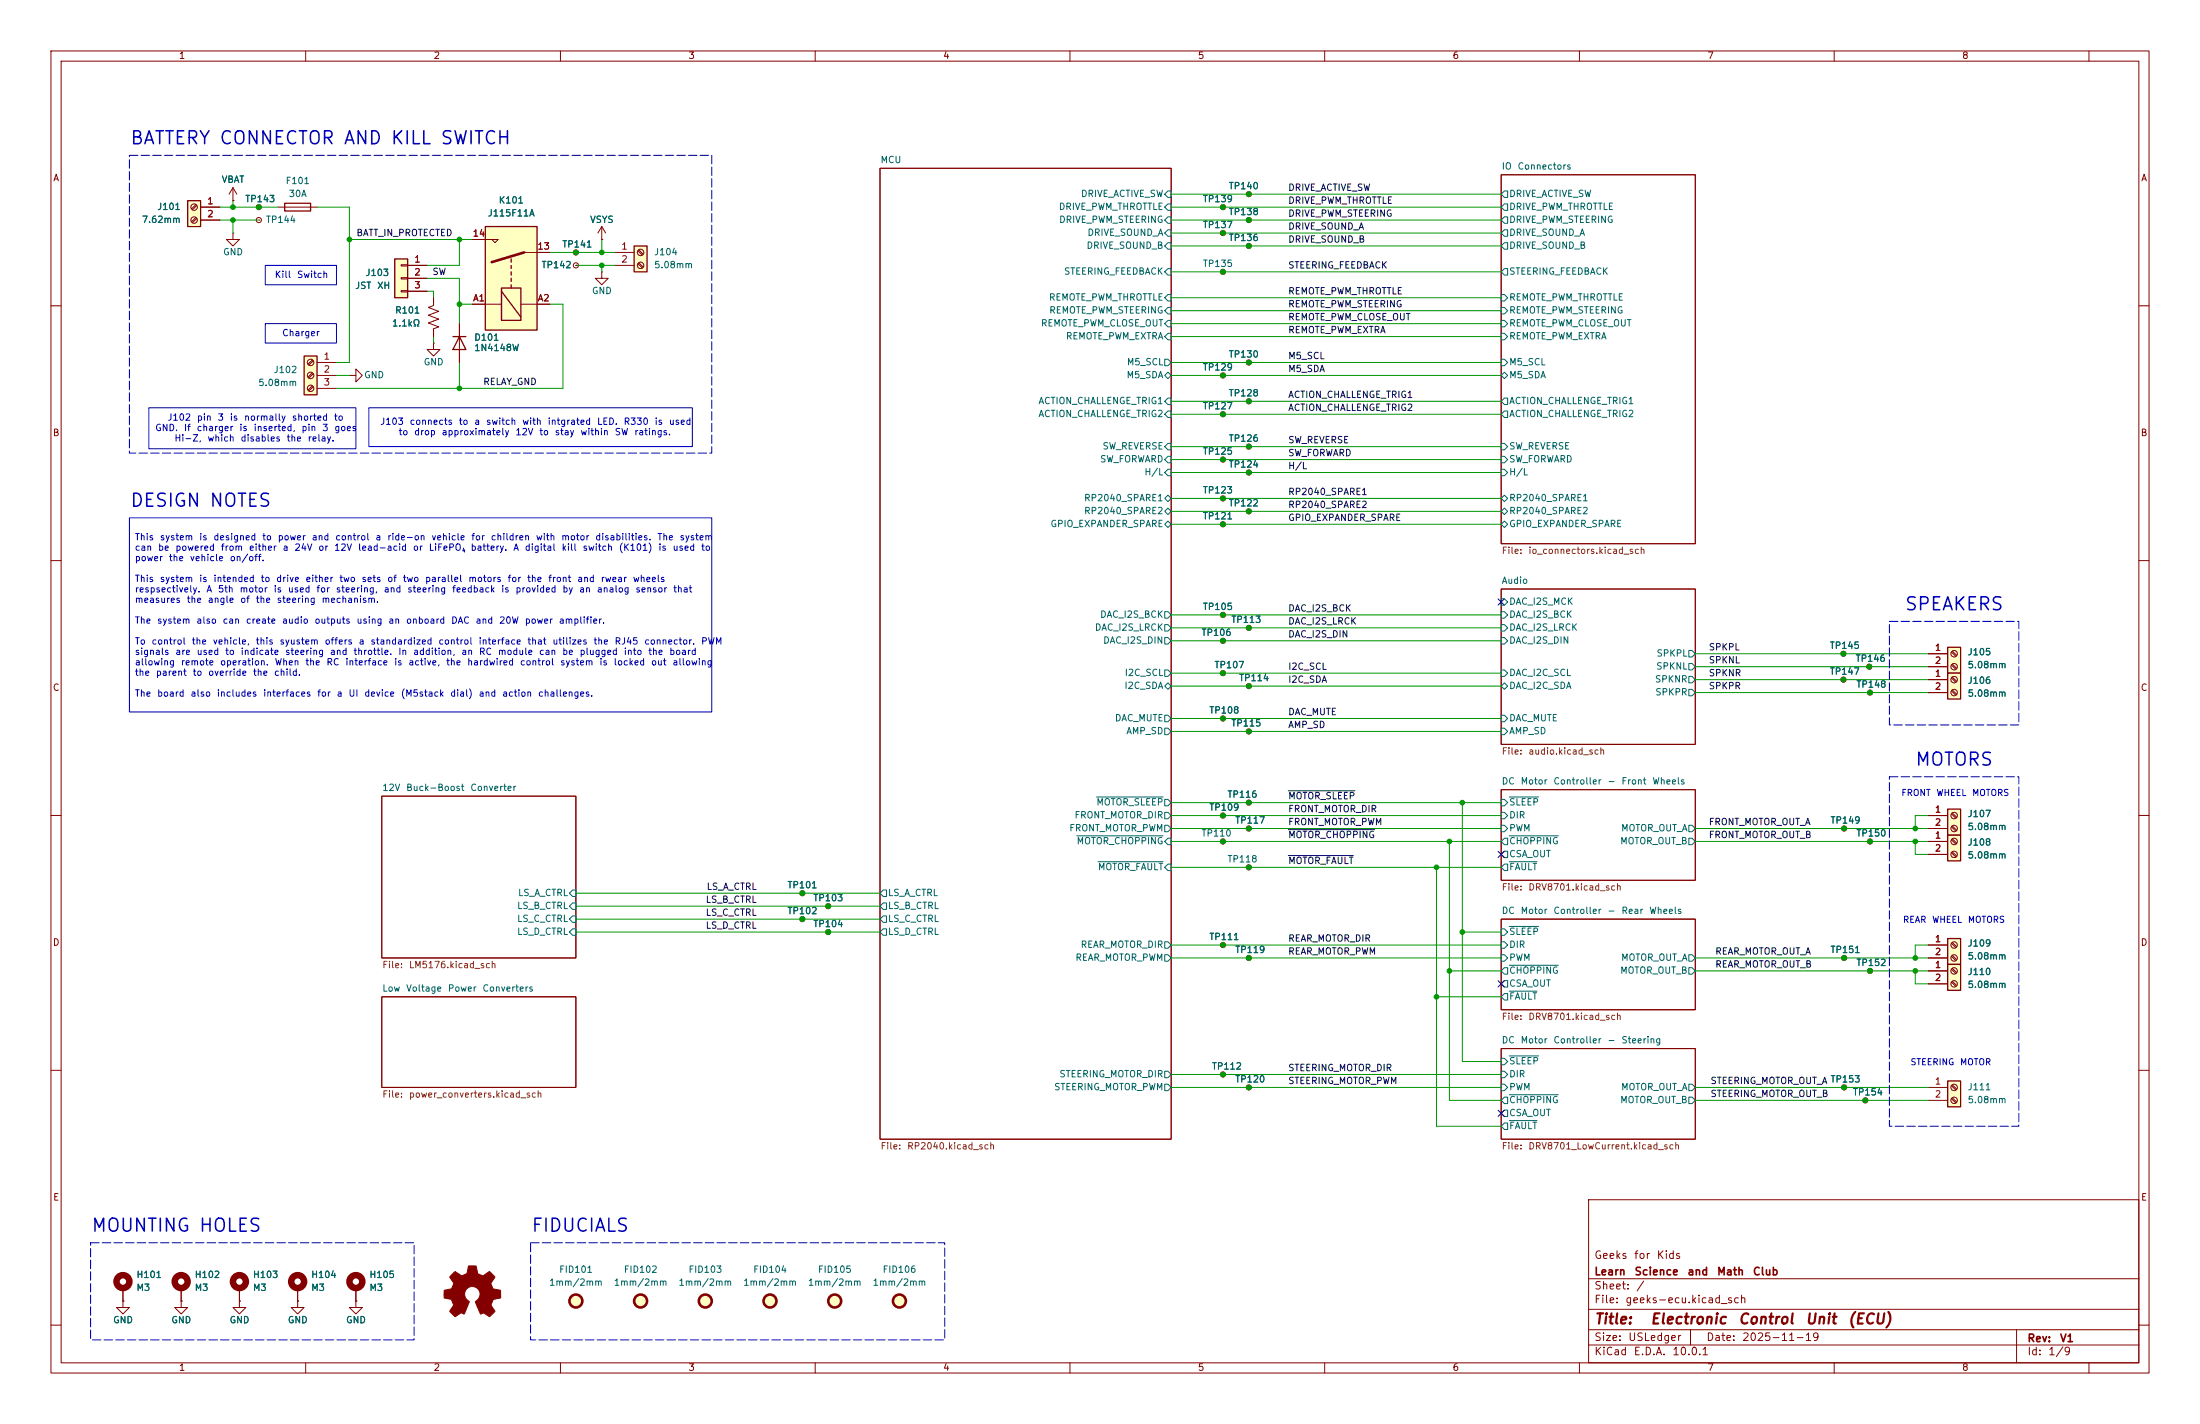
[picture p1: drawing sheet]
<svg xmlns="http://www.w3.org/2000/svg" width="432mm" height="279mm" viewBox="0 0 432 279" stroke-linecap="round" stroke-linejoin="round" font-family="sans-serif">
<g fill="none" stroke="#840000" stroke-width=".2">
<path d="M10 10h411.8v259.4h-411.8zM12 12h407.8v255.4h-407.8zM60 10v2M110 10v2M160 10v2M210 10v2M260 10v2M310 10v2M360 10v2M410 10v2M45.7 39.4h.1M45.7 36.8l.8 1.3"/>
<path d="M45.7 36.8l-.7 1.3M45.7 36.8v2.6M172.7 33h57.2v190.5h-57.2zM294.6 34.3h38.1v72.4h-38.1zM54.6 40.6h7.6M10 60h2M419.8 60h2M10 110h2M294.6 115.6h38.1v30.5h-38.1zM419.8 110h2M10 160h2M74.9 156.2h38.1v31.8h-38.1z"/>
<path d="M294.6 154.9h38.1v17.8h-38.1zM419.8 160h2M74.9 195.6h38.1v17.8h-38.1zM294.6 180.3h38.1v17.8h-38.1zM10 210h2M294.6 205.7h38.1v17.8h-38.1zM419.8 210h2M311.8 235.4h108v32h-108zM10 260h2M24.1 255.3v1.2h1.3l-1.3 1.3-1.2-1.3h1.2M24.1 255.3h.1M24.1 252.7v2.6"/>
<path d="M35.6 255.3v1.2h1.2l-1.2 1.3-1.3-1.3h1.3M35.6 255.3h.1M35.6 252.7v2.6M58.4 255.3v1.2h1.3l-1.3 1.3-1.3-1.3h1.3M58.4 255.3h.1M58.4 252.7v2.6M69.8 255.3v1.2h1.3l-1.3 1.3-1.2-1.3h1.2M69.8 255.3h.1M69.8 252.7v2.6M311.8 256.9h108M311.8 250.9h108M419.8 260h2"/>
<path d="M60 267.4v2M110 267.4v2M160 267.4v2M210 267.4v2M260 267.4v2M310 267.4v2M311.8 263.9h108M311.8 260.9h108M331.8 260.9v3M360 267.4v2M395.8 260.9v6.5M410 267.4v2"/>
</g>
<g fill="none" stroke="#006464" stroke-width=".2">
<path d="M229.2 37.5h.7v1.2h-.7l-.6-.6zM295.3 37.5h.6v1.2h-.6l-.7-.6zM229.2 42.5h.7v1.3h-.7l-.6-.6zM229.2 40h.7v1.3h-.7l-.6-.7zM229.2 45.1h.7v1.3h-.7l-.6-.7zM229.2 47.6h.7v1.3h-.7l-.6-.6zM229.2 57.8h.7v1.3h-.7l-.6-.7zM229.2 52.7h.7v1.3h-.7l-.6-.7zM294.6 57.8h.7l.6 .6-.6 .7h-.7zM295.3 42.5h.6v1.3h-.6l-.7-.6zM295.3 40h.6v1.3h-.6l-.7-.7zM295.3 45.1h.6v1.3h-.6l-.7-.7z"/>
<path d="M295.3 47.6h.6v1.3h-.6l-.7-.6zM295.3 52.7h.6v1.3h-.6l-.7-.7zM228.6 70.5h.6l.7 .6-.7 .7h-.6zM228.6 73.7l.6-.7 .7 .7-.7 .6zM229.2 78.1h.7v1.3h-.7l-.6-.7zM229.2 62.9h.7v1.2h-.7l-.6-.6zM229.2 65.4h.7v1.3h-.7l-.6-.7zM229.2 60.3h.7v1.3h-.7l-.6-.6zM294.6 70.5h.7l.6 .6-.6 .7h-.7zM294.6 73.7l.7-.7 .6 .7-.6 .6zM294.6 62.9h.7l.6 .6-.6 .6h-.7zM294.6 65.4h.7l.6 .6-.6 .7h-.7z"/>
<path d="M294.6 60.3h.7l.6 .7-.6 .6h-.7zM295.3 78.1h.6v1.3h-.6l-.7-.7zM228.6 97.8l.6-.6 .7 .6-.7 .6zM229.2 80.6h.7v1.3h-.7l-.6-.6zM229.2 92.1h.7v1.2h-.7l-.6-.6zM229.2 89.5h.7v1.3h-.7l-.6-.6zM229.2 87h.7v1.3h-.7l-.6-.7zM294.6 92.1h.7l.6 .6-.6 .6h-.7zM294.6 97.8l.7-.6 .6 .6-.6 .6zM294.6 89.5h.7l.6 .7-.6 .6h-.7zM294.6 87h.7l.6 .6-.6 .7h-.7zM295.3 80.6h.6v1.3h-.6l-.7-.6z"/>
<path d="M228.6 102.9l.6-.7 .7 .7-.7 .6zM228.6 100.3l.6-.6 .7 .6-.7 .7zM294.6 117.5h.7l.6 .6-.6 .6h-.7zM294.6 102.9l.7-.7 .6 .7-.6 .6zM294.6 100.3l.7-.6 .6 .6-.6 .7zM228.6 120h.6l.7 .7-.7 .6h-.6zM228.6 125.1h.6l.7 .6-.7 .7h-.6zM228.6 122.6h.6l.7 .6-.7 .6h-.6zM228.6 131.4h.6l.7 .7-.7 .6h-.6zM228.6 134.6l.6-.6 .7 .6-.7 .7zM294.6 131.4h.7l.6 .7-.6 .6h-.7zM294.6 122.6h.7l.6 .6-.6 .6h-.7z"/>
<path d="M294.6 125.1h.7l.6 .6-.6 .7h-.7zM294.6 120h.7l.6 .7-.6 .6h-.7zM294.6 134.6l.7-.6 .6 .6-.6 .7zM331.5 130.2h.6l.6 .6-.6 .6h-.6zM331.5 132.7h.6l.6 .7-.6 .6h-.6zM331.5 127.6h.6l.6 .7-.6 .6h-.6zM331.5 135.3h.6l.6 .6-.6 .6h-.6zM215.2 156.4h13.1M228.6 159.4h.6l.7 .6-.7 .7h-.6zM228.6 142.9h.6l.7 .6-.7 .6h-.6zM228.6 140.3h.6l.7 .7-.7 .6h-.6zM228.6 156.8h.6l.7 .7-.7 .6h-.6z"/>
<path d="M294.6 142.9h.7l.6 .6-.6 .6h-.7zM294.6 140.3h.7l.6 .7-.6 .6h-.7zM294.6 159.4h.7l.6 .6-.6 .7h-.7zM294.6 156.8h.7l.6 .7-.6 .6h-.7zM296.2 156.4h5.8M111.8 175.3l.6-.7h.6v1.3h-.6zM112.4 177.2h.6v1.2h-.6l-.6-.6zM112.4 179.7h.6v1.3h-.6l-.6-.7zM173.4 174.6h.6v1.3h-.6l-.7-.6zM173.4 177.2h.6v1.2h-.6l-.7-.6zM173.4 179.7h.6v1.3h-.6l-.7-.7zM211.3 164h17"/>
<path d="M215.5 169.1h12.8M228.6 161.9h.6l.7 .7-.7 .6h-.6zM229.2 169.5h.7v1.3h-.7l-.6-.6zM229.2 164.5h.7v1.2h-.7l-.6-.6zM294.6 161.9h.7l.6 .7-.6 .6h-.7zM295.3 164.5h.6v1.2h-.6l-.7-.6zM295.3 169.5h.6v1.3h-.6l-.7-.6zM295.3 167h.6v1.3h-.6l-.7-.7zM296.2 164h9.7M296.2 169.1h5.5M331.5 161.9h.6l.6 .7-.6 .6h-.6zM331.5 164.5h.6l.6 .6-.6 .6h-.6z"/>
<path d="M112.4 182.2h.6v1.3h-.6l-.6-.6zM173.4 182.2h.6v1.3h-.6l-.7-.6zM228.6 184.8h.6l.7 .6-.7 .7h-.6zM228.6 187.3h.6l.7 .7-.7 .6h-.6zM294.6 184.8h.7l.6 .6-.6 .7h-.7zM294.6 187.3h.7l.6 .7-.6 .6h-.7zM294.6 182.2h.7l.6 .7-.6 .6h-.7zM295.3 189.9h.6v1.2h-.6l-.7-.6zM295.3 194.9h.6v1.3h-.6l-.7-.6zM295.3 192.4h.6v1.3h-.6l-.7-.7zM296.2 189.4h9.7M296.2 194.5h5.5"/>
<path d="M296.2 181.8h5.8M331.5 187.3h.6l.6 .7-.6 .6h-.6zM331.5 189.9h.6l.6 .6-.6 .6h-.6zM228.6 210.2h.6l.7 .6-.7 .7h-.6zM228.6 212.7h.6l.7 .7-.7 .6h-.6zM294.6 210.2h.7l.6 .6-.6 .7h-.7zM294.6 212.7h.7l.6 .7-.6 .6h-.7zM294.6 207.6h.7l.6 .7-.6 .6h-.7zM295.3 215.3h.6v1.2h-.6l-.7-.6zM295.3 217.8h.6v1.3h-.6l-.7-.7zM296.2 214.8h9.7M296.2 219.9h5.5"/>
<path d="M296.2 207.2h5.8M331.5 212.7h.6l.6 .7-.6 .6h-.6zM331.5 215.3h.6l.6 .6-.6 .6h-.6zM295.3 220.3h.6v1.3h-.6l-.7-.6z"/>
</g>
<path d="M88.8 250l.6-.5 .6 .4a1.06 1.06 0 0 0 1.1 .3 1.06 1.06 0 0 0 .7-1.1l.2-.7h1.4l.1 .5a1.13 1.13 0 0 0 .8 1.2l.5 .2 1.3-.8 1 1-.4 .7a.75 .75 0 0 0-.1 1.2l.2 .5 1.4 .3 .1 1.5-1.4 .2-.1 .2a1.18 1.18 0 0 0-.2 1.4l.6 .8-.1 .1-1 .9-.9-.5a.54 .54 0 0 0-.8 0l-1.1-2.3a1.78 1.78 0 0 0 .5-2.6 1.54 1.54 0 0 0-2.4 .2 1.54 1.54 0 0 0 .7 2.3l-.9 2.2a.4 .4 0 0 1-.4 .2 .4 .4 0 0 1-.3-.2l-1.2 .7-.9-.8-.1-.2 .8-1.2-.3-.6a.71 .71 0 0 0-.9-.7l-.7-.2v-1.4l.4-.1a1.11 1.11 0 0 0 1.2-.7 .75 .75 0 0 0-.2-1.2l-.3-.7z" fill="#840000" stroke="#840000" stroke-width=".2"/>
<g fill="none" stroke="#840000" stroke-width="1.3">
<circle cx="24.1" cy="251.5" r="1.27"/>
<circle cx="35.6" cy="251.5" r="1.27"/>
<circle cx="58.4" cy="251.5" r="1.27"/>
<circle cx="69.8" cy="251.5" r="1.27"/>
</g>
<path d="M55.9 39.9h5.1v1.5h-5.1z" fill="none" stroke="#840000" stroke-width=".25"/>
<g fill="#ffffc2" stroke="#ffffc2" stroke-width=".2">
<circle cx="113" cy="255.3" r="1.27"/>
<circle cx="138.4" cy="255.3" r="1.27"/>
<circle cx="151.1" cy="255.3" r="1.27"/>
<circle cx="125.7" cy="255.3" r="1.27"/>
<circle cx="163.8" cy="255.3" r="1.27"/>
<circle cx="176.5" cy="255.3" r="1.27"/>
</g>
<g fill="none" stroke="#840000" stroke-width=".51">
<circle cx="113" cy="255.3" r="1.27"/>
<circle cx="125.7" cy="255.3" r="1.27"/>
<circle cx="138.4" cy="255.3" r="1.27"/>
<circle cx="151.1" cy="255.3" r="1.27"/>
<circle cx="163.8" cy="255.3" r="1.27"/>
<circle cx="176.5" cy="255.3" r="1.27"/>
</g>
<path d="M95.2 44.5h10.2v20.3h-10.2z" fill="#ffffc2"/>
<g fill="none" stroke="#840000" stroke-width=".2">
<path d="M245.1 38.1h.1M92.7 47h5.1l-.6 .6-.7-.6M92.7 59.7h5.7M102.2 59.7h5.7M102.9 49.5h5M113 52.1h.1M113 49.5h.1M118.1 47h.1M118.1 53.3v1.3h-1.3l1.3 1.3 1.3-1.3h-1.3M118.1 53.3h.1M118.1 44.5l-.8 1.2M118.1 44.5l.8 1.2"/>
<path d="M118.1 44.5v2.5M240 40.6h.1M240 45.7h.1M240 53.3h.1M245.1 43.2h.1M245.1 48.3h.1M240 73.7h.1M245.1 71.1h.1M245.1 78.7h.1M240 90.2h.1M240 81.3h.1M245.1 123.2h.1"/>
<path d="M240 141h.1M245.1 143.5h.1M157.5 175.3h.1M157.5 180.3h.1M162.6 182.9h.1M245.1 188h.1M245.1 213.4h.1"/>
<circle cx="245.1" cy="38.1" r=".51"/>
<circle cx="113" cy="52.1" r=".51"/>
<circle cx="113" cy="49.5" r=".51"/>
<circle cx="240" cy="53.3" r=".51"/>
<circle cx="240" cy="45.7" r=".51"/>
<circle cx="240" cy="40.6" r=".51"/>
<circle cx="245.1" cy="43.2" r=".51"/>
<circle cx="245.1" cy="48.3" r=".51"/>
<circle cx="240" cy="73.7" r=".51"/>
<circle cx="245.1" cy="71.1" r=".51"/>
<circle cx="245.1" cy="78.7" r=".51"/>
<circle cx="240" cy="81.3" r=".51"/>
<circle cx="240" cy="90.2" r=".51"/>
<circle cx="245.1" cy="123.2" r=".51"/>
<circle cx="240" cy="141" r=".51"/>
<circle cx="245.1" cy="143.5" r=".51"/>
<circle cx="157.5" cy="175.3" r=".51"/>
<circle cx="157.5" cy="180.3" r=".51"/>
<circle cx="162.6" cy="182.9" r=".51"/>
<circle cx="245.1" cy="188" r=".51"/>
<circle cx="245.1" cy="213.4" r=".51"/>
</g>
<path d="M95.2 44.5h10.2v20.3h-10.2zM98.4 56.5h3.8v6.4h-3.8zM98.4 57.2l3.8 5M100.3 50.8v.6M100.3 52.1v.6M100.3 53.3v.7M100.3 54.6v.6M100.3 55.9v.6" fill="none" stroke="#840000" stroke-width=".25"/>
<path d="M102.9 49.5l-6.4 1.9" fill="none" stroke="#840000" stroke-width=".51"/>
<path d="M59.7 69.9h2.5v7.6h-2.5z" fill="#ffffc2"/>
<path d="M59.7 69.9h2.5v7.6h-2.5z" fill="none" stroke="#840000" stroke-width=".25"/>
<g fill="none" stroke="#840000" stroke-width=".2">
<path d="M61.3 70.6l-.8 .9M61.3 73.2l-.8 .8M61.3 75.7l-.8 .8M61.5 70.8l-.9 .8M61.5 73.3l-.9 .9M61.5 75.9l-.9 .8M62.2 71.1h3.8M62.2 73.7h3.8M62.2 76.2h3.8"/>
<circle cx="61" cy="71.1" r=".63"/>
<circle cx="61" cy="73.7" r=".63"/>
<circle cx="61" cy="76.2" r=".63"/>
</g>
<path d="M382.3 184.2h2.5v5h-2.5z" fill="#ffffc2"/>
<path d="M382.3 184.2h2.5v5h-2.5z" fill="none" stroke="#840000" stroke-width=".25"/>
<g fill="none" stroke="#840000" stroke-width=".2">
<path d="M378.5 185.4h3.8M378.5 188h3.8M383 185.1l.9 .8M383 187.6l.9 .9M383.2 184.9l.8 .9M383.2 187.5l.8 .8"/>
<circle cx="383.5" cy="185.4" r=".63"/>
<circle cx="383.5" cy="188" r=".63"/>
</g>
<path d="M382.3 189.2h2.5v5.1h-2.5z" fill="#ffffc2"/>
<path d="M382.3 189.2h2.5v5.1h-2.5z" fill="none" stroke="#840000" stroke-width=".25"/>
<g fill="none" stroke="#840000" stroke-width=".2">
<path d="M45.7 45.7v1.3h-1.3l1.3 1.3 1.3-1.3h-1.3M45.7 45.7h.1M50.8 43.2h.1M245.1 100.3h.1M361.8 133.4h.1M162.6 177.8h.1M378.5 190.5h3.8M378.5 193h3.8M383 190.2l.9 .8M383 192.7l.9 .8M383.2 190l.8 .8M383.2 192.5l.8 .9"/>
<circle cx="50.8" cy="43.2" r=".51"/>
<circle cx="245.1" cy="100.3" r=".51"/>
<circle cx="361.8" cy="133.4" r=".51"/>
<circle cx="162.6" cy="177.8" r=".51"/>
<circle cx="383.5" cy="190.5" r=".63"/>
<circle cx="383.5" cy="193" r=".63"/>
</g>
<path d="M382.3 163.8h2.5v5.1h-2.5z" fill="#ffffc2"/>
<path d="M382.3 163.8h2.5v5.1h-2.5z" fill="none" stroke="#840000" stroke-width=".25"/>
<g fill="none" stroke="#840000" stroke-width=".2">
<path d="M378.5 165.1h3.8M378.5 167.6h3.8M383 164.8l.9 .8M383 167.3l.9 .8M383.2 164.6l.8 .8M383.2 167.1l.8 .9"/>
<circle cx="383.5" cy="167.6" r=".63"/>
<circle cx="383.5" cy="165.1" r=".63"/>
</g>
<path d="M382.3 212.1h2.5v5.1h-2.5z" fill="#ffffc2"/>
<path d="M382.3 212.1h2.5v5.1h-2.5z" fill="none" stroke="#840000" stroke-width=".25"/>
<g fill="none" stroke="#840000" stroke-width=".2">
<path d="M378.5 213.4h3.8M378.5 215.9h3.8M383 213l.9 .9M383 215.6l.9 .8M383.2 212.9l.8 .8M383.2 215.4l.8 .8"/>
<circle cx="383.5" cy="213.4" r=".63"/>
<circle cx="383.5" cy="215.9" r=".63"/>
</g>
<path d="M124.5 48.3h2.5v5h-2.5z" fill="#ffffc2"/>
<path d="M124.5 48.3h2.5v5h-2.5z" fill="none" stroke="#840000" stroke-width=".25"/>
<g fill="none" stroke="#840000" stroke-width=".2">
<path d="M120.6 49.5h3.9M120.6 52.1h3.9M125.2 49.2l.9 .8M125.2 51.7l.9 .9M125.4 49l.8 .9M125.4 51.6l.8 .8M68.6 73.7h1.2v1.2l1.3-1.2-1.3-1.3v1.3M68.6 73.7h.1M85.1 67.3v1.3h-1.3l1.3 1.3 1.3-1.3h-1.3M85.1 67.3h.1M240 185.4h.1M361.9 213.4h.1"/>
<circle cx="125.7" cy="49.5" r=".63"/>
<circle cx="125.7" cy="52.1" r=".63"/>
<circle cx="240" cy="185.4" r=".51"/>
<circle cx="361.9" cy="213.4" r=".51"/>
</g>
<path d="M77.5 50.8h2.5v7.6h-2.5z" fill="#ffffc2"/>
<path d="M77.5 50.8h2.5v7.6h-2.5z" fill="none" stroke="#840000" stroke-width=".25"/>
<g fill="none" stroke="#840000" stroke-width=".2">
<path d="M78.7 51.9h1.3v.3h-1.3zM78.7 54.5h1.3v.2h-1.3zM78.7 57h1.3v.3h-1.3zM80 52.1h3.8M80 54.6h3.8M80 57.2h3.8M85.1 58.4v1.5l-1 .4 2 .8-2 .7 2 .8-2 .8 2 .7-1 .4v1.5M240 210.8h.1"/>
<circle cx="240" cy="210.8" r=".51"/>
</g>
<path d="M36.8 39.4h2.6v5.1h-2.6z" fill="#ffffc2"/>
<path d="M36.8 39.4h2.6v5.1h-2.6z" fill="none" stroke="#840000" stroke-width=".25"/>
<g fill="none" stroke="#840000" stroke-width=".2">
<path d="M38.5 40.1l-.9 .9M38.5 42.7l-.9 .8M38.6 40.3l-.8 .8M38.6 42.8l-.8 .9M39.4 40.6h3.8M39.4 43.2h3.8M50.8 40.6h.1M240 160h.1M367 165.1h.1M361.9 188h.1M367 190.5h.1M366.1 215.9h.1"/>
<path d="M47 255.3v1.2h1.3l-1.3 1.3-1.3-1.3h1.3M47 255.3h.1"/>
<circle cx="38.1" cy="43.2" r=".63"/>
<circle cx="38.1" cy="40.6" r=".63"/>
<circle cx="50.8" cy="40.6" r=".51"/>
<circle cx="240" cy="160" r=".51"/>
<circle cx="367" cy="165.1" r=".51"/>
<circle cx="361.9" cy="188" r=".51"/>
<circle cx="367" cy="190.5" r=".51"/>
<circle cx="366.1" cy="215.9" r=".51"/>
</g>
<path d="M382.3 158.8h2.5v5h-2.5z" fill="#ffffc2"/>
<path d="M382.3 158.8h2.5v5h-2.5z" fill="none" stroke="#840000" stroke-width=".25"/>
<g fill="none" stroke="#840000" stroke-width=".2">
<path d="M383 159.7l.9 .8M383.2 159.5l.8 .9M240 165.1h.1M361.9 162.6h.1M378.5 160h3.8M378.5 162.6h3.8M383 162.2l.9 .9M383.2 162.1l.8 .8"/>
<circle cx="240" cy="165.1" r=".51"/>
<circle cx="361.9" cy="162.6" r=".51"/>
<circle cx="383.5" cy="162.6" r=".63"/>
<circle cx="383.5" cy="160" r=".63"/>
</g>
<path d="M382.3 127h2.5v5.1h-2.5z" fill="#ffffc2"/>
<path d="M382.3 127h2.5v5.1h-2.5z" fill="none" stroke="#840000" stroke-width=".25"/>
<g fill="none" stroke="#840000" stroke-width=".2">
<path d="M378.5 128.3h3.8M378.5 130.8h3.8M383 127.9l.9 .9M383 130.5l.9 .8M383.2 127.8l.8 .8M383.2 130.3l.8 .8M245.1 170.2h.1M47 252.7v2.6"/>
<circle cx="383.5" cy="128.3" r=".63"/>
<circle cx="383.5" cy="130.8" r=".63"/>
<circle cx="245.1" cy="170.2" r=".51"/>
</g>
<circle cx="47" cy="251.5" r="1.27" fill="none" stroke="#840000" stroke-width="1.3"/>
<path d="M382.3 132.1h2.5v5.1h-2.5z" fill="#ffffc2"/>
<path d="M88.9 66h2.5M90.2 66l1.2 2.6h-2.5zM382.3 132.1h2.5v5.1h-2.5z" fill="none" stroke="#840000" stroke-width=".25"/>
<g fill="none" stroke="#840000" stroke-width=".2">
<path d="M45.7 39.4h.1M245.1 38.1h.1M39.4 40.6h3.8M39.4 43.2h3.8M50.8 40.6h.1M80 52.1h3.8M80 54.6h3.8M80 57.2h3.8M85.1 58.4v1.3M92.7 47h2.5M92.7 59.7h2.5M105.4 49.5h2.5"/>
<path d="M105.4 59.7h2.5M113 52.1h.1M113 49.5h.1M118.1 47h.1M240 45.7h.1M240 40.6h.1M245.1 48.3h.1M245.1 43.2h.1M85.1 64.8v1.2M90.2 63.5v7.6M240 73.7h.1M245.1 78.7h.1"/>
<path d="M245.1 71.1h.1M240 97.8h.1M240 90.2h.1M240 81.3h.1M245.1 87.6h.1M245.1 92.7h.1M240 102.9h.1M245.1 100.3h.1M240 120.7h.1M240 125.7h.1M240 132.1h.1M245.1 134.6h.1"/>
<path d="M245.1 123.2h.1M361.8 128.3h.1M361.8 133.4h.1M366.9 130.8h.1M367 135.9h.1M378.5 133.4h3.8M378.5 135.9h3.8M378.5 128.3h3.8M378.5 130.8h3.8M383 133l.9 .9M383 135.6l.9 .8M383.2 132.8l.8 .9"/>
<path d="M383.2 135.4l.8 .8M240 141h.1M245.1 157.5h.1M245.1 143.5h.1M157.5 175.3h.1M162.6 177.8h.1M240 160h.1M245.1 162.6h.1M361.9 162.6h.1M367 165.1h.1M378.5 160h3.8M378.5 162.6h3.8"/>
<path d="M378.5 165.1h3.8M378.5 167.6h3.8M157.5 180.3h.1M162.6 182.9h.1M240 185.4h.1M245.1 188h.1M361.9 188h.1M367 190.5h.1M378.5 190.5h3.8M378.5 193h3.8M378.5 185.4h3.8M378.5 188h3.8"/>
<path d="M240 210.8h.1M245.1 213.4h.1M361.9 213.4h.1M366.1 215.9h.1M24.1 255.3h.1M24.1 252.7v2.6M35.6 255.3h.1M35.6 252.7v2.6M47 255.3h.1M47 252.7v2.6M58.4 255.3h.1M58.4 252.7v2.6"/>
<path d="M69.8 255.3h.1M69.8 252.7v2.6"/>
<circle cx="240" cy="97.8" r=".51"/>
<circle cx="245.1" cy="92.7" r=".51"/>
<circle cx="245.1" cy="87.6" r=".51"/>
<circle cx="240" cy="102.9" r=".51"/>
<circle cx="240" cy="132.1" r=".51"/>
<circle cx="240" cy="120.7" r=".51"/>
<circle cx="240" cy="125.7" r=".51"/>
<circle cx="245.1" cy="134.6" r=".51"/>
<circle cx="361.8" cy="128.3" r=".51"/>
<circle cx="366.9" cy="130.8" r=".51"/>
<circle cx="367" cy="135.9" r=".51"/>
<circle cx="383.5" cy="133.3" r=".63"/>
<circle cx="383.5" cy="135.9" r=".63"/>
<circle cx="245.1" cy="157.5" r=".51"/>
<circle cx="245.1" cy="162.6" r=".51"/>
</g>
<path d="M252.9 155.2h13M252.9 167.9h12.7M252.9 162.8h16.9" fill="none" stroke="#0f0f0f" stroke-width=".2"/>
<g fill="none" stroke="#009600" stroke-width=".2">
<path d="M45.7 39.4v1.2M229.9 38.1h64.7M43.2 40.6h11.4M43.2 43.2h7.6M45.7 43.2v2.5M62.2 40.6h6.4v30.5h-2.6M68.6 47h24.1M83.8 57.2h1.3v1.2M83.8 54.6h6.4v8.9M90.2 47v5.1h-6.4M90.2 59.7h2.5M107.9 59.7h2.6v16.5h-44.5"/>
<path d="M107.9 49.5h12.7M113 52.1h7.6M118.1 47v2.5M118.1 52.1v1.2M229.9 40.6h64.7M229.9 43.2h64.7M229.9 45.7h64.7M229.9 53.3h64.7M229.9 48.3h64.7M229.9 58.4h64.7M66 73.7h2.6M85.1 66v1.3"/>
<path d="M90.2 71.1v5.1M229.9 73.7h64.7M229.9 71.1h64.7M229.9 78.7h64.7M229.9 66h64.7M229.9 61h64.7M229.9 63.5h64.7M229.9 90.2h64.7M229.9 92.7h64.7M229.9 81.3h64.7M229.9 87.6h64.7M229.9 97.8h64.7"/>
<path d="M229.9 100.3h64.7M229.9 102.9h64.7M229.9 125.7h64.7M229.9 134.6h64.7M229.9 120.7h64.7M229.9 123.2h64.7M229.9 132.1h64.7M332.7 128.3h45.8M332.7 135.9h45.8M332.7 130.8h45.8M332.7 133.4h45.8M229.9 143.5h64.7"/>
<path d="M229.9 157.5h64.7M229.9 141h64.7M287 157.5v50.8h7.6M113 175.3h59.7M113 177.8h59.7M229.9 165.1h64.7M229.9 170.2h64.7M229.9 162.6h64.7M229.9 160h64.7M281.9 170.2v50.8h12.7M284.5 165.1v50.8h10.1M332.7 165.1h45.8"/>
<path d="M332.7 162.6h45.8M375.9 165.1v2.5h2.6M378.5 160h-2.6v2.6M113 182.9h59.7M113 180.3h59.7M229.9 188h64.7M229.9 185.4h64.7M281.9 195.6h12.7M284.5 190.5h10.1M287 182.9h7.6M332.7 190.5h45.8M332.7 188h45.8"/>
<path d="M375.9 190.5v2.5h2.6M378.5 185.4h-2.6v2.6M229.9 213.4h64.7M229.9 210.8h64.7M332.7 213.4h45.8M332.7 215.9h45.8"/>
</g>
<path d="M294 117.5l1.2 1.2M295.2 117.5l-1.2 1.2M294 167l1.2 1.2M295.2 167l-1.2 1.2M294 192.4l1.2 1.2M295.2 192.4l-1.2 1.2M294 217.8l1.2 1.2M295.2 217.8l-1.2 1.2" fill="none" stroke="#000084" stroke-width=".2"/>
<path d="M52.1 52.1h13.9v3.8h-13.9zM52.1 63.5h13.9v3.8h-13.9zM29.2 80h40.6v8h-40.6zM72.4 80h63.5v7.6h-63.5zM25.4 101.6h114.3v38.1h-114.3z" fill="none" stroke="#0000c2" stroke-width=".2"/>
<path d="M25.4 30.5h114.3v58.4h-114.3zM370.8 121.9h25.4v20.3h-25.4zM370.8 152.4h25.4v68.6h-25.4zM17.8 243.8h63.5v19.1h-63.5zM104.1 243.8h81.3v19.1h-81.3z" fill="none" stroke="#0000c2" stroke-width=".2" stroke-dasharray="1.7 .6"/>
<g fill="#009600" stroke="#009600" stroke-width=".2">
<circle cx="162.6" cy="182.9" r=".46"/>
<circle cx="157.5" cy="180.3" r=".46"/>
<circle cx="162.6" cy="177.8" r=".46"/>
<circle cx="157.5" cy="175.3" r=".46"/>
<circle cx="50.8" cy="40.6" r=".46"/>
<circle cx="45.7" cy="40.6" r=".46"/>
<circle cx="45.7" cy="43.2" r=".46"/>
<circle cx="245.1" cy="38.1" r=".46"/>
<circle cx="245.1" cy="43.2" r=".46"/>
<circle cx="240" cy="45.7" r=".46"/>
<circle cx="240" cy="40.6" r=".46"/>
<circle cx="240" cy="53.3" r=".46"/>
<circle cx="245.1" cy="48.3" r=".46"/>
<circle cx="240" cy="81.3" r=".46"/>
<circle cx="245.1" cy="78.7" r=".46"/>
<circle cx="245.1" cy="87.6" r=".46"/>
<circle cx="245.1" cy="92.7" r=".46"/>
<circle cx="245.1" cy="100.3" r=".46"/>
<circle cx="240" cy="73.7" r=".46"/>
<circle cx="245.1" cy="71.1" r=".46"/>
<circle cx="240" cy="90.2" r=".46"/>
<circle cx="240" cy="97.8" r=".46"/>
<circle cx="240" cy="132.1" r=".46"/>
<circle cx="245.1" cy="157.5" r=".46"/>
<circle cx="240" cy="165.1" r=".46"/>
<circle cx="240" cy="160" r=".46"/>
<circle cx="240" cy="141" r=".46"/>
<circle cx="245.1" cy="134.6" r=".46"/>
<circle cx="245.1" cy="162.6" r=".46"/>
<circle cx="245.1" cy="143.5" r=".46"/>
<circle cx="245.1" cy="123.2" r=".46"/>
<circle cx="240" cy="125.7" r=".46"/>
<circle cx="240" cy="120.7" r=".46"/>
<circle cx="245.1" cy="170.2" r=".46"/>
<circle cx="240" cy="102.9" r=".46"/>
<circle cx="245.1" cy="213.4" r=".46"/>
<circle cx="245.1" cy="188" r=".46"/>
<circle cx="240" cy="185.4" r=".46"/>
<circle cx="240" cy="210.8" r=".46"/>
<circle cx="90.2" cy="76.2" r=".46"/>
<circle cx="90.2" cy="59.7" r=".46"/>
<circle cx="90.2" cy="47" r=".46"/>
<circle cx="118.1" cy="52.1" r=".46"/>
<circle cx="68.6" cy="47" r=".46"/>
<circle cx="113" cy="49.5" r=".46"/>
<circle cx="118.1" cy="49.5" r=".46"/>
<circle cx="284.5" cy="190.5" r=".46"/>
<circle cx="281.9" cy="195.6" r=".46"/>
<circle cx="281.9" cy="170.2" r=".46"/>
<circle cx="287" cy="182.9" r=".46"/>
<circle cx="367" cy="135.9" r=".46"/>
<circle cx="366.9" cy="130.8" r=".46"/>
<circle cx="361.8" cy="128.3" r=".46"/>
<circle cx="361.8" cy="133.4" r=".46"/>
<circle cx="287" cy="157.5" r=".46"/>
<circle cx="284.5" cy="165.1" r=".46"/>
<circle cx="366.1" cy="215.9" r=".46"/>
<circle cx="367" cy="190.5" r=".46"/>
<circle cx="361.9" cy="162.6" r=".46"/>
<circle cx="367" cy="165.1" r=".46"/>
<circle cx="375.9" cy="162.6" r=".46"/>
<circle cx="375.9" cy="165.1" r=".46"/>
<circle cx="375.9" cy="188" r=".46"/>
<circle cx="375.9" cy="190.5" r=".46"/>
<circle cx="361.9" cy="188" r=".46"/>
<circle cx="361.9" cy="213.4" r=".46"/>
</g>
<g font-size="2.5" fill="#0000c2">
<text x="25.4" y="29">BATTERY CONNECTOR AND KILL SWITCH</text>
<text x="25.4" y="100.1">DESIGN NOTES</text>
<text x="373.7" y="120.4">SPEAKERS</text>
<text x="375.8" y="150.9">MOTORS</text>
<text x="17.8" y="242.3">MOUNTING HOLES</text>
<text x="104.1" y="242.3">FIDUCIALS</text>
</g>
<g font-size="2" fill="#840000">
<text x="312.8" y="260.3">Title:</text>
<text x="323.8" y="260.3">Electronic</text>
<text x="341" y="260.3">Control</text>
<text x="354.2" y="260.3">Unit</text>
<text x="362.5" y="260.3">(ECU)</text>
</g>
<g font-size="1.5" fill="#840000">
<text x="312.8" y="250.6">Learn</text>
<text x="312.8" y="247.4">Geeks</text>
<text x="320.6" y="247.4">for</text>
<text x="320.7" y="250.6">Science</text>
<text x="325" y="247.4">Kids</text>
<text x="331.1" y="250.6">and</text>
<text x="336.9" y="250.6">Math</text>
<text x="343.9" y="250.6">Club</text>
<text x="312.8" y="256.1">File:</text>
<text x="312.8" y="253.4">Sheet:</text>
<text x="318.9" y="256.1">geeks-ecu.kicad_sch</text>
<text x="321" y="253.4">/</text>
<text x="312.8" y="263.5">Size:</text>
<text x="319.5" y="263.5">USLedger</text>
<text x="334.8" y="263.5">Date:</text>
<text x="341.8" y="263.5">2025-11-19</text>
<text x="397.8" y="263.7">Rev:</text>
<text x="404.2" y="263.7">V1</text>
<text x="312.8" y="266.3">KiCad</text>
<text x="320.5" y="266.3">E.D.A.</text>
<text x="328.1" y="266.3">10.0.1</text>
<text x="397.8" y="266.3">Id:</text>
<text x="401.9" y="266.3">1/9</text>
</g>
<g font-size="1.3" fill="#840000">
<text x="35" y="11.9">1</text>
<text x="85" y="11.9">2</text>
<text x="135" y="11.9">3</text>
<text x="185" y="11.9">4</text>
<text x="235" y="11.9">5</text>
<text x="285" y="11.9">6</text>
<text x="335" y="11.9">7</text>
<text x="385" y="11.9">8</text>
<text x="10.3" y="35.9">A</text>
<text x="420.1" y="35.9">A</text>
<text x="10.3" y="85.9">B</text>
<text x="420.1" y="85.9">B</text>
<text x="10.3" y="135.9">C</text>
<text x="420.1" y="135.9">C</text>
<text x="10.3" y="185.9">D</text>
<text x="420.1" y="185.9">D</text>
<text x="10.3" y="235.9">E</text>
<text x="420.1" y="235.9">E</text>
<text x="35" y="269.3">1</text>
<text x="85" y="269.3">2</text>
<text x="135" y="269.3">3</text>
<text x="185" y="269.3">4</text>
<text x="235" y="269.3">5</text>
<text x="285" y="269.3">6</text>
<text x="335" y="269.3">7</text>
<text x="385" y="269.3">8</text>
</g>
<g font-size="1.3" fill="#006464">
<text x="172.7" y="32.3">MCU</text>
<text x="294.6" y="33.6">IO</text>
<text x="297.7" y="33.6">Connectors</text>
<text x="30.8" y="41.5">J101</text>
<text x="43.4" y="36.2">VBAT</text>
<text x="48" y="40">TP143</text>
<text x="56" y="36.4">F101</text>
<text x="56.6" y="39">30A</text>
<text x="97.8" y="40.2">K101</text>
<text x="207.7" y="41.5">DRIVE_PWM_THROTTLE</text>
<text x="212.1" y="39">DRIVE_ACTIVE_SW</text>
<text x="236" y="40">TP139</text>
<text x="241.1" y="37.4">TP140</text>
<text x="296.1" y="39">DRIVE_ACTIVE_SW</text>
<text x="296.1" y="41.5">DRIVE_PWM_THROTTLE</text>
<text x="27.7" y="44">7.62mm</text>
<text x="52.1" y="44">TP144</text>
<text x="95.6" y="42.8">J115F11A</text>
<text x="115.7" y="44">VSYS</text>
<text x="207.8" y="44">DRIVE_PWM_STEERING</text>
<text x="213.3" y="46.6">DRIVE_SOUND_A</text>
<text x="236" y="45.1">TP137</text>
<text x="241.1" y="42.5">TP138</text>
<text x="241.1" y="47.6">TP136</text>
<text x="296.1" y="44">DRIVE_PWM_STEERING</text>
<text x="296.1" y="46.6">DRIVE_SOUND_A</text>
<text x="43.7" y="50.4">GND</text>
<text x="106.2" y="52.9">TP142</text>
<text x="110.2" y="48.9">TP141</text>
<text x="128.3" y="50.4">J104</text>
<text x="128.3" y="52.9">5.08mm</text>
<text x="213.1" y="49.1">DRIVE_SOUND_B</text>
<text x="236" y="52.7">TP135</text>
<text x="296.1" y="49.1">DRIVE_SOUND_B</text>
<text x="69.6" y="57">JST</text>
<text x="71.6" y="54.5">J103</text>
<text x="73.9" y="57">XH</text>
<text x="116.1" y="58">GND</text>
<text x="205.8" y="59.3">REMOTE_PWM_THROTTLE</text>
<text x="208.7" y="54.2">STEERING_FEEDBACK</text>
<text x="296.1" y="59.3">REMOTE_PWM_THROTTLE</text>
<text x="296.1" y="54.2">STEERING_FEEDBACK</text>
<text x="76.8" y="64.4">1.1kΩ</text>
<text x="77.4" y="61.8">R101</text>
<text x="204.2" y="64.4">REMOTE_PWM_CLOSE_OUT</text>
<text x="205.8" y="61.8">REMOTE_PWM_STEERING</text>
<text x="296.1" y="64.4">REMOTE_PWM_CLOSE_OUT</text>
<text x="296.1" y="61.8">REMOTE_PWM_STEERING</text>
<text x="83.1" y="72">GND</text>
<text x="93" y="67.2">D101</text>
<text x="93" y="69.2">1N4148W</text>
<text x="209.1" y="66.9">REMOTE_PWM_EXTRA</text>
<text x="221.1" y="72">M5_SCL</text>
<text x="241.1" y="70.5">TP130</text>
<text x="296.1" y="72">M5_SCL</text>
<text x="296.1" y="66.9">REMOTE_PWM_EXTRA</text>
<text x="50.6" y="76">5.08mm</text>
<text x="53.6" y="73.5">J102</text>
<text x="71.4" y="74.5">GND</text>
<text x="221" y="74.5">M5_SDA</text>
<text x="236" y="73">TP129</text>
<text x="296.1" y="74.5">M5_SDA</text>
<text x="203.7" y="79.6">ACTION_CHALLENGE_TRIG1</text>
<text x="203.7" y="82.1">ACTION_CHALLENGE_TRIG2</text>
<text x="236" y="80.6">TP127</text>
<text x="241.1" y="78.1">TP128</text>
<text x="296.1" y="79.6">ACTION_CHALLENGE_TRIG1</text>
<text x="296.1" y="82.1">ACTION_CHALLENGE_TRIG2</text>
<text x="216.3" y="88.5">SW_REVERSE</text>
<text x="236" y="89.5">TP125</text>
<text x="241.1" y="87">TP126</text>
<text x="296.1" y="88.5">SW_REVERSE</text>
<text x="215.8" y="91">SW_FORWARD</text>
<text x="224.5" y="93.6">H/L</text>
<text x="241.1" y="92">TP124</text>
<text x="296.1" y="93.6">H/L</text>
<text x="296.1" y="91">SW_FORWARD</text>
<text x="212.7" y="98.7">RP2040_SPARE1</text>
<text x="212.7" y="101.2">RP2040_SPARE2</text>
<text x="236" y="97.1">TP123</text>
<text x="241.1" y="99.7">TP122</text>
<text x="296.1" y="98.7">RP2040_SPARE1</text>
<text x="296.1" y="101.2">RP2040_SPARE2</text>
<text x="206.1" y="103.7">GPIO_EXPANDER_SPARE</text>
<text x="236" y="102.2">TP121</text>
<text x="296.1" y="103.7">GPIO_EXPANDER_SPARE</text>
<text x="236" y="120">TP105</text>
<text x="294.6" y="114.9">Audio</text>
<text x="296.1" y="119">DAC_I2S_MCK</text>
<text x="214.8" y="124.1">DAC_I2S_LRCK</text>
<text x="215.8" y="121.5">DAC_I2S_BCK</text>
<text x="235.7" y="125.1">TP106</text>
<text x="241.6" y="122.5">TP113</text>
<text x="296.1" y="124.1">DAC_I2S_LRCK</text>
<text x="296.1" y="121.5">DAC_I2S_BCK</text>
<text x="216.4" y="126.6">DAC_I2S_DIN</text>
<text x="238.3" y="131.4">TP107</text>
<text x="296.1" y="126.6">DAC_I2S_DIN</text>
<text x="325" y="131.7">SPKNL</text>
<text x="325" y="129.1">SPKPL</text>
<text x="359" y="127.6">TP145</text>
<text x="364.1" y="130.1">TP146</text>
<text x="386.1" y="128.9">J105</text>
<text x="386.1" y="131.4">5.08mm</text>
<text x="220.6" y="135.5">I2C_SDA</text>
<text x="220.6" y="132.9">I2C_SCL</text>
<text x="243.1" y="134">TP114</text>
<text x="296.1" y="132.9">DAC_I2C_SCL</text>
<text x="296.1" y="135.5">DAC_I2C_SDA</text>
<text x="324.7" y="134.2">SPKNR</text>
<text x="324.8" y="136.8">SPKPR</text>
<text x="359" y="132.7">TP147</text>
<text x="364.2" y="135.2">TP148</text>
<text x="386.1" y="134.5">J106</text>
<text x="386.1" y="137">5.08mm</text>
<text x="218.7" y="141.8">DAC_MUTE</text>
<text x="237.2" y="140.3">TP108</text>
<text x="241.6" y="142.8">TP115</text>
<text x="296.1" y="141.8">DAC_MUTE</text>
<text x="220.9" y="144.4">AMP_SD</text>
<text x="296.1" y="144.4">AMP_SD</text>
<text x="74.9" y="155.5">12V</text>
<text x="79.6" y="155.5">Buck-Boost</text>
<text x="92.2" y="155.5">Converter</text>
<text x="294.6" y="154.2">DC</text>
<text x="298.4" y="154.2">Motor</text>
<text x="304.8" y="154.2">Controller</text>
<text x="315.4" y="154.2">-</text>
<text x="318.1" y="154.2">Front</text>
<text x="324.2" y="154.2">Wheels</text>
<text x="210.8" y="160.9">FRONT_MOTOR_DIR</text>
<text x="215.1" y="158.3">MOTOR_SLEEP</text>
<text x="237.2" y="159.4">TP109</text>
<text x="240.8" y="156.8">TP116</text>
<text x="242.3" y="161.9">TP117</text>
<text x="296.1" y="160.9">DIR</text>
<text x="296.1" y="158.3">SLEEP</text>
<text x="359.2" y="161.9">TP149</text>
<text x="386.1" y="160.6">J107</text>
<text x="209.8" y="163.4">FRONT_MOTOR_PWM</text>
<text x="211.2" y="166">MOTOR_CHOPPING</text>
<text x="235.7" y="164.4">TP110</text>
<text x="296.1" y="163.4">PWM</text>
<text x="296.1" y="166">CHOPPING</text>
<text x="317.9" y="166">MOTOR_OUT_B</text>
<text x="318.1" y="163.4">MOTOR_OUT_A</text>
<text x="364.2" y="164.4">TP150</text>
<text x="386.1" y="166.2">J108</text>
<text x="386.1" y="163.2">5.08mm</text>
<text x="215.4" y="171">MOTOR_FAULT</text>
<text x="240.8" y="169.5">TP118</text>
<text x="296.1" y="171">FAULT</text>
<text x="296.1" y="168.5">CSA_OUT</text>
<text x="386.1" y="168.8">5.08mm</text>
<text x="101.4" y="178.7">LS_B_CTRL</text>
<text x="101.6" y="176.1">LS_A_CTRL</text>
<text x="154.4" y="179.7">TP102</text>
<text x="154.4" y="174.6">TP101</text>
<text x="159.5" y="177.1">TP103</text>
<text x="174.2" y="176.1">LS_A_CTRL</text>
<text x="174.2" y="178.7">LS_B_CTRL</text>
<text x="294.6" y="179.6">DC</text>
<text x="298.4" y="179.6">Motor</text>
<text x="304.8" y="179.6">Controller</text>
<text x="315.4" y="179.6">-</text>
<text x="318.1" y="179.6">Rear</text>
<text x="323.6" y="179.6">Wheels</text>
<text x="101.4" y="181.2">LS_C_CTRL</text>
<text x="101.4" y="183.7">LS_D_CTRL</text>
<text x="159.5" y="182.2">TP104</text>
<text x="174.2" y="181.2">LS_C_CTRL</text>
<text x="174.2" y="183.7">LS_D_CTRL</text>
<text x="237.2" y="184.8">TP111</text>
<text x="296.1" y="183.7">SLEEP</text>
<text x="211" y="188.8">REAR_MOTOR_PWM</text>
<text x="212" y="186.3">REAR_MOTOR_DIR</text>
<text x="242.3" y="187.3">TP119</text>
<text x="296.1" y="186.3">DIR</text>
<text x="296.1" y="188.8">PWM</text>
<text x="296.1" y="191.4">CHOPPING</text>
<text x="317.9" y="191.4">MOTOR_OUT_B</text>
<text x="318.1" y="188.8">MOTOR_OUT_A</text>
<text x="359.2" y="187.3">TP151</text>
<text x="364.2" y="189.8">TP152</text>
<text x="386.1" y="186">J109</text>
<text x="386.1" y="188.6">5.08mm</text>
<text x="386.1" y="191.6">J110</text>
<text x="74.9" y="194.9">Low</text>
<text x="79.6" y="194.9">Voltage</text>
<text x="87.8" y="194.9">Power</text>
<text x="94.6" y="194.9">Converters</text>
<text x="296.1" y="196.4">FAULT</text>
<text x="296.1" y="193.9">CSA_OUT</text>
<text x="386.1" y="194.2">5.08mm</text>
<text x="294.6" y="205">DC</text>
<text x="296.1" y="209.1">SLEEP</text>
<text x="298.4" y="205">Motor</text>
<text x="304.8" y="205">Controller</text>
<text x="315.4" y="205">-</text>
<text x="318.1" y="205">Steering</text>
<text x="206.8" y="214.2">STEERING_MOTOR_PWM</text>
<text x="207.8" y="211.7">STEERING_MOTOR_DIR</text>
<text x="237.8" y="210.2">TP112</text>
<text x="242.3" y="212.7">TP120</text>
<text x="296.1" y="211.7">DIR</text>
<text x="296.1" y="214.2">PWM</text>
<text x="318.1" y="214.2">MOTOR_OUT_A</text>
<text x="359.2" y="212.7">TP153</text>
<text x="363.6" y="215.2">TP154</text>
<text x="386.1" y="214.2">J111</text>
<text x="296.1" y="216.8">CHOPPING</text>
<text x="296.1" y="221.8">FAULT</text>
<text x="296.1" y="219.3">CSA_OUT</text>
<text x="317.9" y="216.8">MOTOR_OUT_B</text>
<text x="386.1" y="216.8">5.08mm</text>
<text x="26.7" y="251.1">H101</text>
<text x="38.1" y="251.1">H102</text>
<text x="49.5" y="251.1">H103</text>
<text x="61" y="251.1">H104</text>
<text x="72.4" y="251.1">H105</text>
<text x="109.6" y="250">FID101</text>
<text x="122.3" y="250">FID102</text>
<text x="135" y="250">FID103</text>
<text x="147.7" y="250">FID104</text>
<text x="160.4" y="250">FID105</text>
<text x="173.1" y="250">FID106</text>
<text x="26.7" y="253.6">M3</text>
<text x="38.1" y="253.6">M3</text>
<text x="49.5" y="253.6">M3</text>
<text x="61" y="253.6">M3</text>
<text x="72.4" y="253.6">M3</text>
<text x="107.7" y="252.6">1mm/2mm</text>
<text x="120.4" y="252.6">1mm/2mm</text>
<text x="133.1" y="252.6">1mm/2mm</text>
<text x="145.8" y="252.6">1mm/2mm</text>
<text x="158.5" y="252.6">1mm/2mm</text>
<text x="171.2" y="252.6">1mm/2mm</text>
<text x="22.1" y="259.9">GND</text>
<text x="33.5" y="259.9">GND</text>
<text x="45" y="259.9">GND</text>
<text x="56.4" y="259.9">GND</text>
<text x="67.8" y="259.9">GND</text>
</g>
<g font-size="1.3" fill="#a90000">
<text x="40.6" y="40.4">1</text>
<text x="40.6" y="42.9">2</text>
<text x="92.7" y="46.7">14</text>
<text x="81.2" y="51.8">1</text>
<text x="105.4" y="49.3">13</text>
<text x="121.8" y="49.3">1</text>
<text x="121.8" y="51.8">2</text>
<text x="81.2" y="54.4">2</text>
<text x="81.2" y="56.9">3</text>
<text x="92.7" y="59.4">A1</text>
<text x="105.4" y="59.4">A2</text>
<text x="63.4" y="70.9">1</text>
<text x="63.4" y="73.4">2</text>
<text x="63.4" y="75.9">3</text>
<text x="379.7" y="128">1</text>
<text x="379.7" y="130.6">2</text>
<text x="379.7" y="133.1">1</text>
<text x="379.7" y="135.6">2</text>
<text x="379.7" y="159.8">1</text>
<text x="379.7" y="164.8">1</text>
<text x="379.7" y="167.4">2</text>
<text x="379.7" y="162.3">2</text>
<text x="379.7" y="185.2">1</text>
<text x="379.7" y="187.7">2</text>
<text x="379.7" y="190.2">1</text>
<text x="379.7" y="192.8">2</text>
<text x="379.7" y="213.1">1</text>
<text x="379.7" y="215.6">2</text>
</g>
<g font-size="1.3" fill="#0f0f0f">
<text x="252.7" y="40.3">DRIVE_PWM_THROTTLE</text>
<text x="252.7" y="37.8">DRIVE_ACTIVE_SW</text>
<text x="69.8" y="46.6">BATT_IN_PROTECTED</text>
<text x="252.7" y="42.8">DRIVE_PWM_STEERING</text>
<text x="252.7" y="45.4">DRIVE_SOUND_A</text>
<text x="252.7" y="47.9">DRIVE_SOUND_B</text>
<text x="252.7" y="53">STEERING_FEEDBACK</text>
<text x="84.8" y="54.3">SW</text>
<text x="252.7" y="58.1">REMOTE_PWM_THROTTLE</text>
<text x="252.7" y="60.6">REMOTE_PWM_STEERING</text>
<text x="252.7" y="65.7">REMOTE_PWM_EXTRA</text>
<text x="252.7" y="63.2">REMOTE_PWM_CLOSE_OUT</text>
<text x="252.7" y="70.8">M5_SCL</text>
<text x="94.7" y="75.9">RELAY_GND</text>
<text x="252.7" y="73.3">M5_SDA</text>
<text x="252.7" y="80.9">ACTION_CHALLENGE_TRIG2</text>
<text x="252.7" y="78.4">ACTION_CHALLENGE_TRIG1</text>
<text x="252.7" y="89.8">SW_FORWARD</text>
<text x="252.7" y="87.3">SW_REVERSE</text>
<text x="252.7" y="92.4">H/L</text>
<text x="252.7" y="97.4">RP2040_SPARE1</text>
<text x="252.7" y="100">RP2040_SPARE2</text>
<text x="252.7" y="102.5">GPIO_EXPANDER_SPARE</text>
<text x="252.7" y="120.3">DAC_I2S_BCK</text>
<text x="252.7" y="122.8">DAC_I2S_LRCK</text>
<text x="252.7" y="125.4">DAC_I2S_DIN</text>
<text x="252.7" y="131.7">I2C_SCL</text>
<text x="335.3" y="130.5">SPKNL</text>
<text x="335.3" y="127.9">SPKPL</text>
<text x="252.7" y="134.3">I2C_SDA</text>
<text x="335.3" y="135.5">SPKPR</text>
<text x="335.3" y="133">SPKNR</text>
<text x="252.7" y="140.6">DAC_MUTE</text>
<text x="252.7" y="143.2">AMP_SD</text>
<text x="252.7" y="157.1">MOTOR_SLEEP</text>
<text x="252.7" y="159.7">FRONT_MOTOR_DIR</text>
<text x="252.7" y="162.2">FRONT_MOTOR_PWM</text>
<text x="252.7" y="164.8">MOTOR_CHOPPING</text>
<text x="335.3" y="162.2">FRONT_MOTOR_OUT_A</text>
<text x="335.3" y="164.8">FRONT_MOTOR_OUT_B</text>
<text x="252.7" y="169.8">MOTOR_FAULT</text>
<text x="138.4" y="177.5">LS_B_CTRL</text>
<text x="138.4" y="180">LS_C_CTRL</text>
<text x="138.6" y="174.9">LS_A_CTRL</text>
<text x="138.4" y="182.5">LS_D_CTRL</text>
<text x="252.7" y="185.1">REAR_MOTOR_DIR</text>
<text x="252.7" y="187.6">REAR_MOTOR_PWM</text>
<text x="336.5" y="187.6">REAR_MOTOR_OUT_A</text>
<text x="336.5" y="190.2">REAR_MOTOR_OUT_B</text>
<text x="252.7" y="213">STEERING_MOTOR_PWM</text>
<text x="252.7" y="210.5">STEERING_MOTOR_DIR</text>
<text x="335.6" y="215.6">STEERING_MOTOR_OUT_B</text>
<text x="335.6" y="213">STEERING_MOTOR_OUT_A TP153</text>
</g>
<g font-size="1.3" fill="#0000c2">
<text x="53.8" y="54.8">Kill</text>
<text x="58.2" y="54.8">Switch</text>
<text x="55.3" y="66.3">Charger</text>
<text x="32.8" y="82.8">J102</text>
<text x="38.5" y="82.8">pin</text>
<text x="42.6" y="82.8">3</text>
<text x="45" y="82.8">is</text>
<text x="47.8" y="82.8">normally</text>
<text x="57.2" y="82.8">shorted</text>
<text x="65.4" y="82.8">to</text>
<text x="74.5" y="83.7">J103</text>
<text x="80.3" y="83.7">connects</text>
<text x="89.9" y="83.7">to</text>
<text x="93" y="83.7">a</text>
<text x="95.3" y="83.7">switch</text>
<text x="102.4" y="83.7">with</text>
<text x="107.4" y="83.7">intgrated</text>
<text x="117.1" y="83.7">LED.</text>
<text x="122.3" y="83.7">R330</text>
<text x="128.4" y="83.7">is</text>
<text x="131.2" y="83.7">used</text>
<text x="30.3" y="84.9">GND.</text>
<text x="34.1" y="86.9">Hi-Z,</text>
<text x="36" y="84.9">If</text>
<text x="38.5" y="84.9">charger</text>
<text x="40.6" y="86.9">which</text>
<text x="46.9" y="84.9">is</text>
<text x="47.1" y="86.9">disables</text>
<text x="49.7" y="84.9">inserted,</text>
<text x="56.1" y="86.9">the</text>
<text x="59.1" y="84.9">pin</text>
<text x="60.3" y="86.9">relay.</text>
<text x="63.1" y="84.9">3</text>
<text x="65.5" y="84.9">goes</text>
<text x="78.1" y="85.7">to</text>
<text x="81.2" y="85.7">drop</text>
<text x="86.6" y="85.7">approximately</text>
<text x="101" y="85.7">12V</text>
<text x="105.7" y="85.7">to</text>
<text x="108.8" y="85.7">stay</text>
<text x="113.8" y="85.7">within</text>
<text x="120.5" y="85.7">SW</text>
<text x="124.4" y="85.7">ratings.</text>
<text x="26.4" y="106.3">This</text>
<text x="31.3" y="106.3">system</text>
<text x="39" y="106.3">is</text>
<text x="41.8" y="106.3">designed</text>
<text x="51.4" y="106.3">to</text>
<text x="54.4" y="106.3">power</text>
<text x="61.1" y="106.3">and</text>
<text x="65.7" y="106.3">control</text>
<text x="73.6" y="106.3">a</text>
<text x="75.9" y="106.3">ride-on</text>
<text x="84.6" y="106.3">vehicle</text>
<text x="92.4" y="106.3">for</text>
<text x="96.2" y="106.3">children</text>
<text x="105.1" y="106.3">with</text>
<text x="110.1" y="106.3">motor</text>
<text x="116.7" y="106.3">disabilities.</text>
<text x="128.9" y="106.3">The</text>
<text x="133.3" y="106.3">system</text>
<text x="26.4" y="108.4">can</text>
<text x="26.4" y="110.4">power</text>
<text x="30.9" y="108.4">be</text>
<text x="33" y="110.4">the</text>
<text x="34.3" y="108.4">powered</text>
<text x="37.2" y="110.4">vehicle</text>
<text x="43.2" y="108.4">from</text>
<text x="45" y="110.4">on/off.</text>
<text x="48.8" y="108.4">either</text>
<text x="55.4" y="108.4">a</text>
<text x="57.7" y="108.4">24V</text>
<text x="62.4" y="108.4">or</text>
<text x="65.5" y="108.4">12V</text>
<text x="70.2" y="108.4">lead-acid</text>
<text x="80.9" y="108.4">or</text>
<text x="84" y="108.4">LiFePO</text>
<text x="92.3" y="108.4">battery.</text>
<text x="100.6" y="108.4">A</text>
<text x="102.9" y="108.4">digital</text>
<text x="110.1" y="108.4">kill</text>
<text x="114.2" y="108.4">switch</text>
<text x="121.3" y="108.4">(K101)</text>
<text x="129.1" y="108.4">is</text>
<text x="131.9" y="108.4">used</text>
<text x="137.5" y="108.4">to</text>
<text x="26.4" y="114.5">This</text>
<text x="26.4" y="116.5">respsectively.</text>
<text x="26.4" y="118.6">measures</text>
<text x="31.3" y="114.5">system</text>
<text x="36.5" y="118.6">the</text>
<text x="39" y="114.5">is</text>
<text x="40.4" y="116.5">A</text>
<text x="40.7" y="118.6">angle</text>
<text x="41.8" y="114.5">intended</text>
<text x="42.7" y="116.5">5th</text>
<text x="46.9" y="116.5">motor</text>
<text x="47" y="118.6">of</text>
<text x="50.1" y="118.6">the</text>
<text x="51.1" y="114.5">to</text>
<text x="53.6" y="116.5">is</text>
<text x="54.1" y="114.5">drive</text>
<text x="54.2" y="118.6">steering</text>
<text x="56.4" y="116.5">used</text>
<text x="59.9" y="114.5">either</text>
<text x="62" y="116.5">for</text>
<text x="63" y="118.6">mechanism.</text>
<text x="65.8" y="116.5">steering,</text>
<text x="66.5" y="114.5">two</text>
<text x="70.9" y="114.5">sets</text>
<text x="75.2" y="116.5">and</text>
<text x="75.9" y="114.5">of</text>
<text x="78.9" y="114.5">two</text>
<text x="79.8" y="116.5">steering</text>
<text x="83.3" y="114.5">parallel</text>
<text x="88.6" y="116.5">feedback</text>
<text x="91.8" y="114.5">motors</text>
<text x="98.3" y="116.5">is</text>
<text x="99.5" y="114.5">for</text>
<text x="101.1" y="116.5">provided</text>
<text x="103.3" y="114.5">the</text>
<text x="107.5" y="114.5">front</text>
<text x="110.3" y="116.5">by</text>
<text x="113.2" y="114.5">and</text>
<text x="113.6" y="116.5">an</text>
<text x="117" y="116.5">analog</text>
<text x="117.8" y="114.5">rwear</text>
<text x="124.1" y="114.5">wheels</text>
<text x="124.6" y="116.5">sensor</text>
<text x="132" y="116.5">that</text>
<text x="26.4" y="122.7">The</text>
<text x="30.7" y="122.7">system</text>
<text x="38.4" y="122.7">also</text>
<text x="43.6" y="122.7">can</text>
<text x="48.2" y="122.7">create</text>
<text x="55.2" y="122.7">audio</text>
<text x="61.6" y="122.7">outputs</text>
<text x="69.9" y="122.7">using</text>
<text x="76.1" y="122.7">an</text>
<text x="79.6" y="122.7">onboard</text>
<text x="88.4" y="122.7">DAC</text>
<text x="93.2" y="122.7">and</text>
<text x="97.9" y="122.7">20W</text>
<text x="102.9" y="122.7">power</text>
<text x="109.6" y="122.7">amplifier.</text>
<text x="26.4" y="126.8">To</text>
<text x="26.4" y="128.8">signals</text>
<text x="26.4" y="130.9">allowing</text>
<text x="29.6" y="126.8">control</text>
<text x="34.3" y="128.8">are</text>
<text x="35.4" y="130.9">remote</text>
<text x="37.5" y="126.8">the</text>
<text x="38.5" y="128.8">used</text>
<text x="41.7" y="126.8">vehicle,</text>
<text x="43.1" y="130.9">operation.</text>
<text x="44.1" y="128.8">to</text>
<text x="47.1" y="128.8">indicate</text>
<text x="50.1" y="126.8">this</text>
<text x="53.8" y="130.9">When</text>
<text x="54.8" y="126.8">syustem</text>
<text x="55.9" y="128.8">steering</text>
<text x="59.8" y="130.9">the</text>
<text x="63.6" y="126.8">offers</text>
<text x="64" y="130.9">RC</text>
<text x="64.6" y="128.8">and</text>
<text x="67.7" y="130.9">interface</text>
<text x="69.3" y="128.8">throttle.</text>
<text x="70.3" y="126.8">a</text>
<text x="72.6" y="126.8">standardized</text>
<text x="77.2" y="130.9">is</text>
<text x="78.1" y="128.8">In</text>
<text x="80" y="130.9">active,</text>
<text x="81" y="128.8">addition,</text>
<text x="85.9" y="126.8">control</text>
<text x="87.4" y="130.9">the</text>
<text x="90.4" y="128.8">an</text>
<text x="91.6" y="130.9">hardwired</text>
<text x="93.8" y="126.8">interface</text>
<text x="93.9" y="128.8">RC</text>
<text x="97.6" y="128.8">module</text>
<text x="101.9" y="130.9">control</text>
<text x="103.4" y="126.8">that</text>
<text x="105.7" y="128.8">can</text>
<text x="108.3" y="126.8">utilizes</text>
<text x="109.8" y="130.9">system</text>
<text x="110.2" y="128.8">be</text>
<text x="113.6" y="128.8">plugged</text>
<text x="116.4" y="126.8">the</text>
<text x="117.5" y="130.9">is</text>
<text x="120.3" y="130.9">locked</text>
<text x="120.5" y="126.8">RJ45</text>
<text x="122.3" y="128.8">into</text>
<text x="126.3" y="126.8">connector.</text>
<text x="127.1" y="128.8">the</text>
<text x="127.7" y="130.9">out</text>
<text x="131.2" y="128.8">board</text>
<text x="131.9" y="130.9">allowing</text>
<text x="137.5" y="126.8">PWM</text>
<text x="26.4" y="132.9">the</text>
<text x="26.4" y="137">The</text>
<text x="30.5" y="132.9">parent</text>
<text x="30.7" y="137">board</text>
<text x="37.3" y="137">also</text>
<text x="37.7" y="132.9">to</text>
<text x="40.8" y="132.9">override</text>
<text x="42.4" y="137">includes</text>
<text x="49.5" y="132.9">the</text>
<text x="51.5" y="137">interfaces</text>
<text x="53.7" y="132.9">child.</text>
<text x="62.1" y="137">for</text>
<text x="66" y="137">a</text>
<text x="68.3" y="137">UI</text>
<text x="71.4" y="137">device</text>
<text x="78.6" y="137">(M5stack</text>
<text x="88.3" y="137">dial)</text>
<text x="93.8" y="137">and</text>
<text x="98.5" y="137">action</text>
<text x="105.5" y="137">challenges.</text>
</g>
<g font-size="1.3" fill="#725600">
<text x="294.6" y="109">File:</text>
<text x="299.9" y="109">io_connectors.kicad_sch</text>
<text x="294.6" y="148.4">File:</text>
<text x="299.9" y="148.4">audio.kicad_sch</text>
<text x="294.6" y="175">File:</text>
<text x="299.9" y="175">DRV8701.kicad_sch</text>
<text x="74.9" y="190.3">File:</text>
<text x="80.2" y="190.3">LM5176.kicad_sch</text>
<text x="294.6" y="200.4">File:</text>
<text x="299.9" y="200.4">DRV8701.kicad_sch</text>
<text x="74.9" y="215.7">File:</text>
<text x="80.2" y="215.7">power_converters.kicad_sch</text>
<text x="172.7" y="225.8">File:</text>
<text x="177.9" y="225.8">RP2040.kicad_sch</text>
<text x="294.6" y="225.8">File:</text>
<text x="299.9" y="225.8">DRV8701_LowCurrent.kicad_sch</text>
</g>
<g font-size="1.2" fill="#0000c2">
<text x="373.1" y="156.5">FRONT</text>
<text x="380" y="156.5">WHEEL</text>
<text x="387" y="156.5">MOTORS</text>
<text x="373.4" y="181.4">REAR</text>
<text x="379.1" y="181.4">WHEEL</text>
<text x="386.1" y="181.4">MOTORS</text>
<text x="374.9" y="209.3">STEERING</text>
<text x="384.6" y="209.3">MOTOR</text>
</g>
<text font-size=".8" fill="#0000c2" x="90.7" y="108.6">4</text>
</svg>
